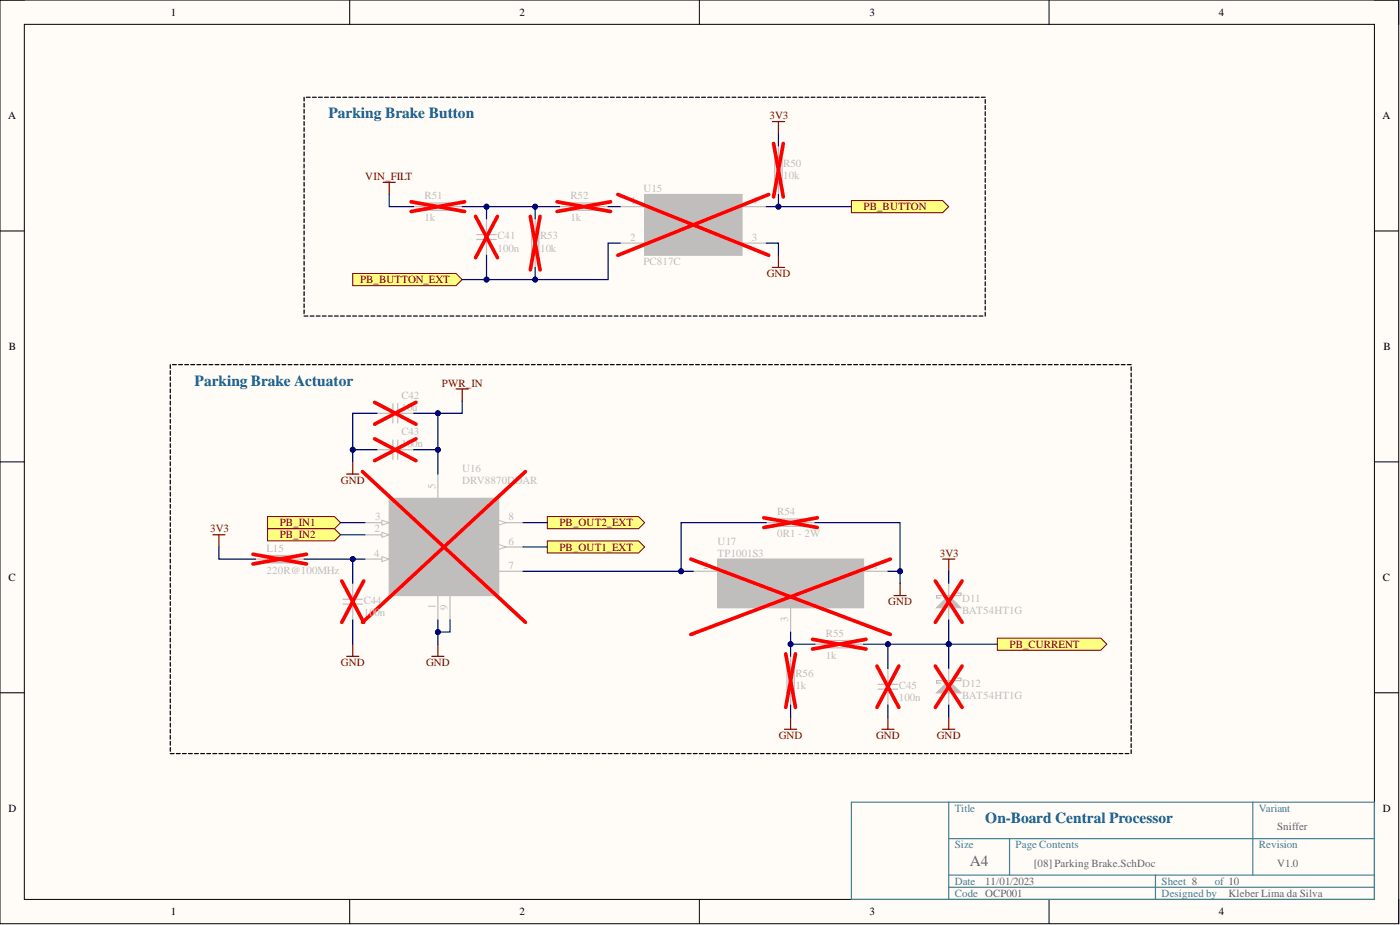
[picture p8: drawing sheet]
<svg xmlns="http://www.w3.org/2000/svg" width="292mm" height="193mm" viewBox="0 0 292 193" stroke-linecap="round" stroke-linejoin="round" font-family="sans-serif">
<path d="M0 0h291.8v192.7h-291.8z" fill-rule="evenodd" fill="#fffcf8"/>
<path d="M0 0h291.8v192.7h-291.8z" fill="none" stroke="#000" stroke-width=".21"/>
<path d="M5.1 5.1h281.7v182.5h-281.7z" fill-rule="evenodd" fill="#fffcf8"/>
<g fill="none" stroke="#000" stroke-width=".21">
<path d="M0 0h5.1M5.1 5.1h281.7v182.5h-281.7zM73 0v5.1M145.9 0v5.1M218.9 0v5.1M286.8 0h5v5.1M0 48.2h5.1M286.8 48.2h5M0 96.4h5.1M286.8 96.4h5M0 144.5h5.1M286.8 144.5h5"/>
<path d="M73 187.6v5.1M145.9 187.6v5.1M218.9 187.6v5.1M291.8 187.6v5.1"/>
</g>
<path d="M177.6 167.4h109.2v20.2h-109.2zM197.9 175h88.9M197.9 167.4v20.2M210.6 175v7.6M261.4 167.4v15.2M197.9 182.6h88.9M197.9 185.1h88.9M241.1 182.6v5" fill="none" stroke="#45818e" stroke-width=".25"/>
<path d="M134.5 40.6h20.3v12.7h-20.3z" fill-rule="evenodd" fill="#bfbebc"/>
<path d="M134.5 40.6h20.3v12.7h-20.3zM134.5 43.1h5.1v2.5M137 48.2h5.1M139.6 48.2v2.5h-5.1" fill="none" stroke="#bfbebc" stroke-width=".25"/>
<path d="M137 45.6h5.1l-2.5 2.6z" fill="#bfbebc"/>
<path d="M137 45.6h5.1l-2.5 2.6zM144.1 46.2h2.8" fill="none" stroke="#bfbebc" stroke-width=".25"/>
<path d="M149.5 44.4v5.1" fill="none" stroke="#bfbebc" stroke-width=".76"/>
<path d="M145.7 45.8l1.2 .4-1.2 .3z" fill="#bfbebc"/>
<path d="M144.1 47.7h2.8M145.7 45.8l1.2 .4-1.2 .3z" fill="none" stroke="#bfbebc" stroke-width=".25"/>
<path d="M145.7 47.3l1.2 .4-1.2 .4z" fill="#bfbebc"/>
<path d="M145.7 47.3l1.2 .4-1.2 .4zM149.7 48.2l2.6 2.5h2.5M154.8 43.1h-2.5l-2.6 2.5" fill="none" stroke="#bfbebc" stroke-width=".25"/>
<path d="M151 50l.5-.5 .5 1z" fill="#bfbebc"/>
<g fill="none" stroke="#bfbebc" stroke-width=".25">
<path d="M86.3 43.1h2.5M88.8 42.4h5.1v1.5h-5.1zM93.9 43.1h2.5M99.5 50h4M99.5 48.9h4M101.5 45.6v3.3M101.5 50v3.3M110.9 48.2h1.5v5.1h-1.5zM111.7 45.6v2.6M111.7 53.3v2.5M116.7 43.1h2.6M119.3 42.4h5v1.5h-5z"/>
<path d="M124.3 43.1h2.6M129.4 43.1h5.1M129.4 50.7h5.1M151 50l.5-.5 .5 1zM154.8 43.1h5.1M154.8 50.7h5.1"/>
</g>
<path d="M85.8 42.1l11.1 2M96.9 42.1l-11.1 2M99.2 45.1l4.6 8.7M103.8 45.1l-4.6 8.7M110.6 45.1l2.1 11.2M112.7 45.1l-2.1 11.2M116.2 42.1l11.2 2M127.4 42.1l-11.2 2M128.9 40.6l31.5 12.7M160.4 40.6l-31.5 12.7" fill="none" stroke="#f00" stroke-width=".76"/>
<path d="M79.9 38h2.6M81.2 38v2.6" fill="none" stroke="#800000" stroke-width=".25"/>
<path d="M73.6 57.1h21.6l1.2 1.2-1.2 1.3h-21.6z" fill-rule="evenodd" fill="#ffff80"/>
<path d="M73.6 57.1h21.6l1.2 1.2-1.2 1.3h-21.6z" fill="none" stroke="#800000" stroke-width=".21"/>
<path d="M161.7 33h1.5v5h-1.5zM162.4 30.4v2.6M162.4 38v2.6" fill="none" stroke="#bfbebc" stroke-width=".25"/>
<path d="M161.4 29.9l2 11.2M163.4 29.9l-2 11.2" fill="none" stroke="#f00" stroke-width=".76"/>
<path d="M177.6 41.8h19.1l1.2 1.3-1.2 1.3h-19.1z" fill-rule="evenodd" fill="#ffff80"/>
<path d="M177.6 41.8h19.1l1.2 1.3-1.2 1.3h-19.1z" fill="none" stroke="#800000" stroke-width=".21"/>
<path d="M161.1 25.4h2.6M162.4 25.4v2.5M161.1 55.8h2.6M162.4 53.3v2.5" fill="none" stroke="#800000" stroke-width=".25"/>
<path d="M81.2 104h22.8v20.2h-22.8z" fill-rule="evenodd" fill="#bfbebc"/>
<path d="M76.1 111.6h5.1M81.2 104h22.8v20.2h-22.8zM91.4 124.2v5.1" fill="none" stroke="#bfbebc" stroke-width=".25"/>
<path d="M79.7 111.1l1.5 .5-1.5 .5z" fill="#f8fcff"/>
<path d="M79.7 111.1l1.5 .5-1.5 .5z" fill="none" stroke="#bfbebc" stroke-width=".21"/>
<path d="M76.1 109h5.1" fill="none" stroke="#bfbebc" stroke-width=".25"/>
<path d="M79.7 108.5l1.5 .5-1.5 .5z" fill="#f8fcff"/>
<path d="M79.7 108.5l1.5 .5-1.5 .5z" fill="none" stroke="#bfbebc" stroke-width=".21"/>
<path d="M76.1 116.6h5.1" fill="none" stroke="#bfbebc" stroke-width=".25"/>
<path d="M79.7 116.1l1.5 .5-1.5 .5z" fill="#f8fcff"/>
<path d="M79.7 116.1l1.5 .5-1.5 .5z" fill="none" stroke="#bfbebc" stroke-width=".21"/>
<path d="M91.4 98.9v5.1M104 114.1h5.1" fill="none" stroke="#bfbebc" stroke-width=".25"/>
<path d="M104 113.6l1.6 .5-1.6 .5z" fill="#f8fcff"/>
<path d="M104 113.6l1.6 .5-1.6 .5z" fill="none" stroke="#bfbebc" stroke-width=".21"/>
<path d="M104 119.2h5.1M104 109h5.1" fill="none" stroke="#bfbebc" stroke-width=".25"/>
<path d="M104 108.5l1.6 .5-1.6 .5z" fill="#f8fcff"/>
<path d="M104 108.5l1.6 .5-1.6 .5z" fill="none" stroke="#bfbebc" stroke-width=".21"/>
<path d="M159.9 109h2.5M162.4 108.3h5.1v1.5h-5.1zM167.5 109h2.5M93.9 124.2v5.1" fill="none" stroke="#bfbebc" stroke-width=".25"/>
<path d="M75.6 98.4l34 31.4M109.6 98.4l-34 31.4M159.4 108l11.1 2M170.5 108l-11.1 2" fill="none" stroke="#f00" stroke-width=".76"/>
<path d="M149.7 116.6h30.5v10.2h-30.5z" fill-rule="evenodd" fill="#bfbebc"/>
<g fill="none" stroke="#bfbebc" stroke-width=".25">
<path d="M78.7 86.2h3.3M78.7 93.8h3.3M82 84.2v4M82 91.8v4M83 86.2h3.3M83 84.2v4M83 91.8v4M83 93.8h3.3M53.3 116.6h2.5M55.8 115.9h5.1v1.5h-5.1zM60.9 116.6h2.5M144.7 119.2h5"/>
<path d="M149.7 116.6h30.5v10.2h-30.5zM180.2 119.2h5.1M165 126.8v5.1"/>
</g>
<path d="M78.2 83.9l8.6 4.6M78.2 91.5l8.6 4.6M86.8 83.9l-8.6 4.6M86.8 91.5l-8.6 4.6M144.1 116.6l41.7 15.8M185.8 116.6l-41.7 15.8" fill="none" stroke="#f00" stroke-width=".76"/>
<path d="M95.2 81.1h2.5M96.4 81.1v2.6" fill="none" stroke="#800000" stroke-width=".25"/>
<path d="M55.8 115.9h5.1v1.5h-5.1z" fill-rule="evenodd" fill="#bfbebc"/>
<path d="M55.8 115.9h5.1v1.5h-5.1z" fill="none" stroke="#bfbebc" stroke-width=".21"/>
<path d="M52.8 115.6l11.2 2.1M64 115.6l-11.2 2.1M71.3 121.2l4.6 8.6M75.9 121.2l-4.6 8.6M163.9 136.4l2.1 11.2M166 136.4l-2.1 11.2M183 139l4.5 8.6M187.5 139l-4.5 8.6" fill="none" stroke="#f00" stroke-width=".76"/>
<g fill="none" stroke="#bfbebc" stroke-width=".25">
<path d="M71.6 126h4M71.6 125h4M73.6 121.7v3.3M73.6 126v3.3M164.2 139.5h1.5v5h-1.5zM165 136.9v2.6M185.3 139.5v3.3M197.9 121.7v2.5M197.9 126.8v2.5M165 144.5v2.6M183.2 143.8h4.1M183.2 142.8h4.1"/>
<path d="M185.3 143.8v3.3"/>
</g>
<path d="M163.7 152.1h2.5M165 149.6v2.5" fill="none" stroke="#800000" stroke-width=".25"/>
<path d="M195.4 126.8l2.5-2.6 2.6 2.6z" fill="#bfbebc"/>
<path d="M195.4 126.8l2.5-2.6 2.6 2.6zM197.9 139.5v2.5M199.7 123.7h.8v.5h-5.1v.6h.8M197.9 144.5v2.6" fill="none" stroke="#bfbebc" stroke-width=".25"/>
<path d="M195.2 121.2l5.5 8.6M200.7 121.2l-5.5 8.6" fill="none" stroke="#f00" stroke-width=".76"/>
<path d="M195.4 144.5l2.5-2.5 2.6 2.5z" fill="#bfbebc"/>
<path d="M195.4 144.5l2.5-2.5 2.6 2.5zM199.7 141.5h.8v.5h-5.1v.5h.8" fill="none" stroke="#bfbebc" stroke-width=".25"/>
<path d="M195.2 139l5.5 8.6M200.7 139l-5.5 8.6" fill="none" stroke="#f00" stroke-width=".76"/>
<path d="M196.7 116.6h2.5M197.9 116.6v2.6M196.7 152.1h2.5M197.9 149.6v2.5" fill="none" stroke="#800000" stroke-width=".25"/>
<path d="M208.1 133.1h21.6l1.2 1.3-1.2 1.3h-21.6z" fill-rule="evenodd" fill="#ffff80"/>
<path d="M208.1 133.1h21.6l1.2 1.3-1.2 1.3h-21.6z" fill="none" stroke="#800000" stroke-width=".21"/>
<path d="M170 134.4h2.6M172.6 133.6h5v1.5h-5zM177.6 134.4h2.6" fill="none" stroke="#bfbebc" stroke-width=".25"/>
<path d="M169.5 133.4l11.2 2M180.7 133.4l-11.2 2" fill="none" stroke="#f00" stroke-width=".76"/>
<path d="M72.3 136.9h2.6M73.6 134.4v2.5M90.1 136.9h2.5M91.4 134.4v2.5M186.5 124.2h2.6M187.8 121.7v2.5M184 152.1h2.5M185.3 149.6v2.5" fill="none" stroke="#800000" stroke-width=".25"/>
<path d="M55.8 107.8h14l1.3 1.2-1.3 1.3h-14z" fill-rule="evenodd" fill="#ffff80"/>
<path d="M55.8 107.8h14l1.3 1.2-1.3 1.3h-14z" fill="none" stroke="#800000" stroke-width=".21"/>
<path d="M55.8 110.3h14l1.3 1.3-1.3 1.2h-14z" fill-rule="evenodd" fill="#ffff80"/>
<path d="M55.8 110.3h14l1.3 1.3-1.3 1.2h-14z" fill="none" stroke="#800000" stroke-width=".21"/>
<path d="M44.4 111.6h2.5M45.7 111.6v2.5" fill="none" stroke="#800000" stroke-width=".25"/>
<path d="M114.2 107.8h19l1.3 1.2-1.3 1.3h-19z" fill-rule="evenodd" fill="#ffff80"/>
<path d="M114.2 107.8h19l1.3 1.2-1.3 1.3h-19z" fill="none" stroke="#800000" stroke-width=".21"/>
<path d="M114.2 112.8h19l1.3 1.3-1.3 1.3h-19z" fill-rule="evenodd" fill="#ffff80"/>
<path d="M114.2 112.8h19l1.3 1.3-1.3 1.3h-19z" fill="none" stroke="#800000" stroke-width=".21"/>
<path d="M72.3 98.9h2.6M73.6 96.4v2.5" fill="none" stroke="#800000" stroke-width=".25"/>
<g fill="none" stroke="#000" stroke-width=".25">
<path d="M63.4 20.3v.8M63.4 21.6v.8M63.4 22.8v.8M63.4 24.1v.8M63.4 25.4v.8M63.4 26.6v.8M63.4 27.9v.8M63.4 29.2v.8M63.4 30.4v.8M63.4 31.7v.8M63.4 33v.8M63.4 34.2v.8"/>
<path d="M63.4 35.5v.8M63.4 36.8v.8M63.4 38v.8M63.4 39.3v.8M63.9 20.3h.8M65.2 20.3h.8M66.5 20.3h.7M67.7 20.3h.8M69 20.3h.8M70.3 20.3h.8M71.5 20.3h.8M72.8 20.3h.8"/>
<path d="M74.1 20.3h.8M75.3 20.3h.8M76.6 20.3h.8M77.9 20.3h.8M79.1 20.3h.8M80.4 20.3h.8M81.7 20.3h.8M83 20.3h.7M84.2 20.3h.8M85.5 20.3h.8M86.8 20.3h.8M88 20.3h.8"/>
<path d="M89.3 20.3h.8M90.6 20.3h.8M91.8 20.3h.8M93.1 20.3h.8M94.4 20.3h.8M95.6 20.3h.8M96.9 20.3h.8M98.2 20.3h.8M99.4 20.3h.8M100.7 20.3h.8M102 20.3h.8M103.3 20.3h.7"/>
<path d="M104.5 20.3h.8M105.8 20.3h.8M107.1 20.3h.8M108.3 20.3h.8M109.6 20.3h.8M110.9 20.3h.8M112.1 20.3h.8M113.4 20.3h.8M114.7 20.3h.8M115.9 20.3h.8M117.2 20.3h.8M118.5 20.3h.8"/>
<path d="M119.7 20.3h.8M121 20.3h.8M122.3 20.3h.8M123.6 20.3h.7M124.8 20.3h.8M126.1 20.3h.8M127.4 20.3h.8M128.6 20.3h.8M129.9 20.3h.8M131.2 20.3h.8M132.4 20.3h.8M133.7 20.3h.8"/>
<path d="M135 20.3h.8M136.2 20.3h.8M137.5 20.3h.8M138.8 20.3h.8M140.1 20.3h.7M141.3 20.3h.8M142.6 20.3h.8M143.9 20.3h.8M145.1 20.3h.8M146.4 20.3h.8M147.7 20.3h.8M148.9 20.3h.8"/>
<path d="M150.2 20.3h.8M151.5 20.3h.8M152.7 20.3h.8M154 20.3h.8M155.3 20.3h.8M156.5 20.3h.8M157.8 20.3h.8M159.1 20.3h.8M160.4 20.3h.7M161.6 20.3h.8M162.9 20.3h.8M164.2 20.3h.8"/>
<path d="M165.4 20.3h.8M166.7 20.3h.8M168 20.3h.8M169.2 20.3h.8M170.5 20.3h.8M171.8 20.3h.8M173 20.3h.8M174.3 20.3h.8M175.6 20.3h.8M176.8 20.3h.8M178.1 20.3h.8M179.4 20.3h.8"/>
<path d="M180.7 20.3h.7M181.9 20.3h.8M183.2 20.3h.8M184.5 20.3h.8M185.7 20.3h.8M187 20.3h.8M188.3 20.3h.8M189.5 20.3h.8M190.8 20.3h.8M192.1 20.3h.8M193.3 20.3h.8M194.6 20.3h.8"/>
<path d="M195.9 20.3h.8M197.1 20.3h.8M198.4 20.3h.8M199.7 20.3h.8M201 20.3h.7M202.2 20.3h.8M203.5 20.3h.8M204.8 20.3h.8M205.6 20.8v.8M205.6 22v.8M205.6 23.3v.8M205.6 24.6v.8"/>
<path d="M205.6 25.8v.8M205.6 27.1v.8M205.6 28.4v.8M205.6 29.6v.8M205.6 30.9v.8M205.6 32.2v.8M205.6 33.4v.8M205.6 34.7v.8M205.6 36v.8M205.6 37.2v.8M205.6 38.5v.8M205.6 39.8v.8"/>
<path d="M63.4 40.6v.8M63.4 41.8v.8M63.4 43.1v.8M63.4 44.4v.8M63.4 45.6v.8M63.4 46.9v.8M63.4 48.2v.8M63.4 49.5v.7M63.4 50.7v.8M63.4 52v.8M63.4 53.3v.7M63.4 54.5v.8"/>
<path d="M63.4 55.8v.8M63.4 57.1v.7M63.4 58.3v.8M63.4 59.6v.8M205.6 41.1v.7M205.6 42.3v.8M205.6 43.6v.8M205.6 44.9v.7M205.6 46.1v.8M205.6 47.4v.8M205.6 48.7v.8M205.6 49.9v.8"/>
<path d="M205.6 51.2v.8M205.6 52.5v.8M205.6 53.7v.8M205.6 55v.8M205.6 56.3v.8M205.6 57.5v.8M205.6 58.8v.8M35.5 76.1v.8M35.5 77.3v.8M35.5 78.6v.8M35.5 79.9v.8M36 76.1h.8"/>
<path d="M37.3 76.1h.8M38.5 76.1h.8M39.8 76.1h.8M41.1 76.1h.8M42.3 76.1h.8M43.6 76.1h.8M44.9 76.1h.8M46.2 76.1h.7M47.4 76.1h.8M48.7 76.1h.8M50 76.1h.8M51.2 76.1h.8"/>
<path d="M52.5 76.1h.8M53.8 76.1h.8M55 76.1h.8M56.3 76.1h.8M57.6 76.1h.8M58.8 76.1h.8M60.1 76.1h.8M61.4 76.1h.8M62.7 76.1h.7M63.4 60.9v.8M63.4 62.1v.8M63.4 63.4v.8"/>
<path d="M63.4 64.7v.8M63.4 65.9h.8M63.9 76.1h.8M64.7 65.9h.8M65.2 76.1h.8M66 65.9h.8M66.5 76.1h.7M67.2 65.9h.8M67.7 76.1h.8M68.5 65.9h.8M69 76.1h.8M69.8 65.9h.8"/>
<path d="M70.3 76.1h.8M71.1 65.9h.7M71.5 76.1h.8M72.3 65.9h.8M72.8 76.1h.8M73.6 65.9h.8M74.1 76.1h.8M74.9 65.9h.8M75.3 76.1h.8M76.1 65.9h.8M76.6 76.1h.8M77.4 65.9h.8"/>
<path d="M77.9 76.1h.8M78.7 65.9h.8M79.1 76.1h.8M79.9 65.9h.8M80.4 76.1h.8M81.2 65.9h.8M81.7 76.1h.8M82.5 65.9h.8M83 76.1h.7M83.7 65.9h.8M84.2 76.1h.8M85 65.9h.8"/>
<path d="M85.5 76.1h.8M86.3 65.9h.8M86.8 76.1h.8M87.6 65.9h.7M88 76.1h.8M88.8 65.9h.8M89.3 76.1h.8M90.1 65.9h.8M90.6 76.1h.8M91.4 65.9h.8M91.8 76.1h.8M92.6 65.9h.8"/>
<path d="M93.1 76.1h.8M93.9 65.9h.8M94.4 76.1h.8M95.2 65.9h.8M95.6 76.1h.8M96.4 65.9h.8M96.9 76.1h.8M97.7 65.9h.8M98.2 76.1h.8M99 65.9h.8M99.4 76.1h.8M100.2 65.9h.8"/>
<path d="M100.7 76.1h.8M101.5 65.9h.8M102 76.1h.8M102.8 65.9h.8M103.3 76.1h.7M104 65.9h.8M104.5 76.1h.8M105.3 65.9h.8M105.8 76.1h.8M106.6 65.9h.8M107.1 76.1h.8M107.9 65.9h.7"/>
<path d="M108.3 76.1h.8M109.1 65.9h.8M109.6 76.1h.8M110.4 65.9h.8M110.9 76.1h.8M111.7 65.9h.8M112.1 76.1h.8M112.9 65.9h.8M113.4 76.1h.8M114.2 65.9h.8M114.7 76.1h.8M115.5 65.9h.8"/>
<path d="M115.9 76.1h.8M116.7 65.9h.8M117.2 76.1h.8M118 65.9h.8M118.5 76.1h.8M119.3 65.9h.8M119.7 76.1h.8M120.5 65.9h.8M121 76.1h.8M121.8 65.9h.8M122.3 76.1h.8M123.1 65.9h.8"/>
<path d="M123.6 76.1h.7M124.3 65.9h.8M124.8 76.1h.8M125.6 65.9h.8M126.1 76.1h.8M126.9 65.9h.8M127.4 76.1h.8M128.2 65.9h.7M128.6 76.1h.8M129.4 65.9h.8M129.9 76.1h.8M130.7 65.9h.8"/>
<path d="M131.2 76.1h.8M132 65.9h.8M132.4 76.1h.8M133.2 65.9h.8M133.7 76.1h.8M134.5 65.9h.8M135 76.1h.8M135.8 65.9h.8M136.2 76.1h.8M137 65.9h.8M137.5 76.1h.8M138.3 65.9h.8"/>
<path d="M138.8 76.1h.8M139.6 65.9h.8M140.1 76.1h.7M140.8 65.9h.8M141.3 76.1h.8M142.1 65.9h.8M142.6 76.1h.8M143.4 65.9h.8M143.9 76.1h.8M144.7 65.9h.7M145.1 76.1h.8M145.9 65.9h.8"/>
<path d="M146.4 76.1h.8M147.2 65.9h.8M147.7 76.1h.8M148.5 65.9h.7M148.9 76.1h.8M149.7 65.9h.8M150.2 76.1h.8M151 65.9h.8M151.5 76.1h.8M152.3 65.9h.8M152.7 76.1h.8M153.5 65.9h.8"/>
<path d="M154 76.1h.8M154.8 65.9h.8M155.3 76.1h.8M156.1 65.9h.8M156.5 76.1h.8M157.3 65.9h.8M157.8 76.1h.8M158.6 65.9h.8M159.1 76.1h.8M159.9 65.9h.8M160.4 76.1h.7M161.1 65.9h.8"/>
<path d="M161.6 76.1h.8M162.4 65.9h.8M162.9 76.1h.8M163.7 65.9h.8M164.2 76.1h.8M165 65.9h.7M165.4 76.1h.8M166.2 65.9h.8M166.7 76.1h.8M167.5 65.9h.8M168 76.1h.8M168.8 65.9h.8"/>
<path d="M169.2 76.1h.8M170 65.9h.8M170.5 76.1h.8M171.3 65.9h.8M171.8 76.1h.8M172.6 65.9h.8M173 76.1h.8M173.8 65.9h.8M174.3 76.1h.8M175.1 65.9h.8M175.6 76.1h.8M176.4 65.9h.8"/>
<path d="M176.8 76.1h.8M177.6 65.9h.8M178.1 76.1h.8M178.9 65.9h.8M179.4 76.1h.8M180.2 65.9h.8M180.7 76.1h.7M181.4 65.9h.8M181.9 76.1h.8M182.7 65.9h.8M183.2 76.1h.8M184 65.9h.8"/>
<path d="M184.5 76.1h.8M185.3 65.9h.7M185.7 76.1h.8M186.5 65.9h.8M187 76.1h.8M187.8 65.9h.8M188.3 76.1h.8M189.1 65.9h.8M189.5 76.1h.8M190.3 65.9h.8M190.8 76.1h.8M191.6 65.9h.8"/>
<path d="M192.1 76.1h.8M192.9 65.9h.8M193.3 76.1h.8M194.1 65.9h.8M194.6 76.1h.8M195.4 65.9h.8M195.9 76.1h.8M196.7 65.9h.8M197.1 76.1h.8M197.9 65.9h.8M198.4 76.1h.8M199.2 65.9h.8"/>
<path d="M199.7 76.1h.8M200.5 65.9h.8M201 76.1h.7M201.7 65.9h.8M202.2 76.1h.8M203 65.9h.8M203.5 76.1h.8M204.3 65.9h.8M204.8 76.1h.8M205.6 60.1v.8M205.6 61.3v.8M205.6 62.6v.8"/>
<path d="M205.6 63.9v.8M205.6 65.1v.8M206 76.1h.8M207.3 76.1h.8M208.6 76.1h.8M209.8 76.1h.8M211.1 76.1h.8M212.4 76.1h.8M213.6 76.1h.8M214.9 76.1h.8M216.2 76.1h.8M217.5 76.1h.7"/>
<path d="M218.7 76.1h.8M220 76.1h.8M221.3 76.1h.8M222.5 76.1h.8M223.8 76.1h.8M225.1 76.1h.8M226.3 76.1h.8M227.6 76.1h.8M228.9 76.1h.8M230.1 76.1h.8M231.4 76.1h.8M232.7 76.1h.8"/>
<path d="M233.9 76.1h.8M235.2 76.1h.8M236 76.5v.8M236 77.8v.8M236 79.1v.8M35.5 81.1v.8M35.5 82.4v.8M35.5 83.7v.8M35.5 84.9v.8M35.5 86.2v.8M35.5 87.5v.8M35.5 88.8v.7"/>
<path d="M35.5 90v.8M35.5 91.3v.8M35.5 92.6v.7M35.5 93.8v.8M35.5 95.1v.8M35.5 96.4v.7M35.5 97.6v.8M35.5 98.9v.8M236 80.4v.7M236 81.6v.8M236 82.9v.8M236 84.2v.7"/>
<path d="M236 85.4v.8M236 86.7v.8M236 88v.8M236 89.2v.8M236 90.5v.8M236 91.8v.8M236 93v.8M236 94.3v.8M236 95.6v.8M236 96.8v.8M236 98.1v.8M236 99.4v.8"/>
<path d="M35.5 100.2v.8M35.5 101.4v.8M35.5 102.7v.8M35.5 104v.8M35.5 105.2v.8M35.5 106.5v.8M35.5 107.8v.8M35.5 109v.8M35.5 110.3v.8M35.5 111.6v.8M35.5 112.8v.8M35.5 114.1v.8"/>
<path d="M35.5 115.4v.8M35.5 116.6v.8M35.5 117.9v.8M35.5 119.2v.8M236 100.6v.8M236 101.9v.8M236 103.2v.8M236 104.4v.8M236 105.7v.8M236 107v.8M236 108.2v.8M236 109.5v.8"/>
<path d="M236 110.8v.8M236 112v.8M236 113.3v.8M236 114.6v.8M236 115.8v.8M236 117.1v.8M236 118.4v.8M236 119.7v.7M35.5 120.4v.8M35.5 121.7v.8M35.5 123v.8M35.5 124.2v.8"/>
<path d="M35.5 125.5v.8M35.5 126.8v.8M35.5 128.1v.7M35.5 129.3v.8M35.5 130.6v.8M35.5 131.9v.7M35.5 133.1v.8M35.5 134.4v.8M35.5 135.7v.7M35.5 136.9v.8M35.5 138.2v.8M35.5 139.5v.8"/>
<path d="M236 120.9v.8M236 122.2v.8M236 123.5v.7M236 124.7v.8M236 126v.8M236 127.3v.8M236 128.5v.8M236 129.8v.8M236 131.1v.8M236 132.3v.8M236 133.6v.8M236 134.9v.8"/>
<path d="M236 136.1v.8M236 137.4v.8M236 138.7v.8M236 139.9v.8M35.5 140.7v.8M35.5 142v.8M35.5 143.3v.8M35.5 144.5v.8M35.5 145.8v.8M35.5 147.1v.8M35.5 148.3v.8M35.5 149.6v.8"/>
<path d="M35.5 150.9v.8M35.5 152.1v.8M35.5 153.4v.8M35.5 154.7v.8M35.5 155.9v.8M35.5 157.2h.8M36.8 157.2h.8M38.1 157.2h.8M39.3 157.2h.8M40.6 157.2h.8M41.9 157.2h.8M43.1 157.2h.8"/>
<path d="M44.4 157.2h.8M45.7 157.2h.8M46.9 157.2h.8M48.2 157.2h.8M49.5 157.2h.8M50.8 157.2h.7M52 157.2h.8M53.3 157.2h.8M54.6 157.2h.8M55.8 157.2h.8M57.1 157.2h.8M58.4 157.2h.8"/>
<path d="M59.6 157.2h.8M60.9 157.2h.8M62.2 157.2h.8M63.4 157.2h.8M64.7 157.2h.8M66 157.2h.8M67.2 157.2h.8M68.5 157.2h.8M69.8 157.2h.8M71.1 157.2h.7M72.3 157.2h.8M73.6 157.2h.8"/>
<path d="M74.9 157.2h.8M76.1 157.2h.8M77.4 157.2h.8M78.7 157.2h.8M79.9 157.2h.8M81.2 157.2h.8M82.5 157.2h.8M83.7 157.2h.8M85 157.2h.8M86.3 157.2h.8M87.6 157.2h.7M88.8 157.2h.8"/>
<path d="M90.1 157.2h.8M91.4 157.2h.8M92.6 157.2h.8M93.9 157.2h.8M95.2 157.2h.8M96.4 157.2h.8M97.7 157.2h.8M99 157.2h.8M100.2 157.2h.8M101.5 157.2h.8M102.8 157.2h.8M104 157.2h.8"/>
<path d="M105.3 157.2h.8M106.6 157.2h.8M107.9 157.2h.7M109.1 157.2h.8M110.4 157.2h.8M111.7 157.2h.8M112.9 157.2h.8M114.2 157.2h.8M115.5 157.2h.8M116.7 157.2h.8M118 157.2h.8M119.3 157.2h.8"/>
<path d="M120.5 157.2h.8M121.8 157.2h.8M123.1 157.2h.8M124.3 157.2h.8M125.6 157.2h.8M126.9 157.2h.8M128.2 157.2h.7M129.4 157.2h.8M130.7 157.2h.8M132 157.2h.8M133.2 157.2h.8M134.5 157.2h.8"/>
<path d="M135.8 157.2h.8M137 157.2h.8M138.3 157.2h.8M139.6 157.2h.8M140.8 157.2h.8M142.1 157.2h.8M143.4 157.2h.8M144.7 157.2h.7M145.9 157.2h.8M147.2 157.2h.8M148.5 157.2h.7M149.7 157.2h.8"/>
<path d="M151 157.2h.8M152.3 157.2h.8M153.5 157.2h.8M154.8 157.2h.8M156.1 157.2h.8M157.3 157.2h.8M158.6 157.2h.8M159.9 157.2h.8M161.1 157.2h.8M162.4 157.2h.8M163.7 157.2h.8M165 157.2h.7"/>
<path d="M166.2 157.2h.8M167.5 157.2h.8M168.8 157.2h.8M170 157.2h.8M171.3 157.2h.8M172.6 157.2h.8M173.8 157.2h.8M175.1 157.2h.8M176.4 157.2h.8M177.6 157.2h.8M178.9 157.2h.8M180.2 157.2h.8"/>
<path d="M181.4 157.2h.8M182.7 157.2h.8M184 157.2h.8M185.3 157.2h.7M186.5 157.2h.8M187.8 157.2h.8M189.1 157.2h.8M190.3 157.2h.8M191.6 157.2h.8M192.9 157.2h.8M194.1 157.2h.8M195.4 157.2h.8"/>
<path d="M196.7 157.2h.8M197.9 157.2h.8M199.2 157.2h.8M200.5 157.2h.8M201.7 157.2h.8M203 157.2h.8M204.3 157.2h.8M205.6 157.2h.7M206.8 157.2h.8M208.1 157.2h.8M209.4 157.2h.8M210.6 157.2h.8"/>
<path d="M211.9 157.2h.8M213.2 157.2h.8M214.4 157.2h.8M215.7 157.2h.8M217 157.2h.8M218.2 157.2h.8M219.5 157.2h.8M220.8 157.2h.8M222.1 157.2h.7M223.3 157.2h.8M224.6 157.2h.8M225.9 157.2h.8"/>
<path d="M227.1 157.2h.8M228.4 157.2h.8M229.7 157.2h.8M230.9 157.2h.8M232.2 157.2h.8M233.5 157.2h.8M234.7 157.2h.8M236 141.2v.8M236 142.5v.8M236 143.7v.8M236 145v.8M236 146.3v.8"/>
<path d="M236 147.5v.8M236 148.8v.8M236 150.1v.8M236 151.3v.8M236 152.6v.8M236 153.9v.8M236 155.1v.8M236 156.4v.8"/>
</g>
<path d="M101.5 43.1v2.5M126.9 43.1h2.5" fill="none" stroke="#000080" stroke-width=".25"/>
<circle cx="101.5" cy="43.1" r=".51" fill="#000080"/>
<circle cx="101.5" cy="43.1" r=".51" fill="none" stroke="#000080" stroke-width=".21"/>
<path d="M81.2 40.6v2.5h5.1M96.4 58.3h5.1" fill="none" stroke="#000080" stroke-width=".25"/>
<circle cx="101.5" cy="58.3" r=".51" fill="#000080"/>
<circle cx="101.5" cy="58.3" r=".51" fill="none" stroke="#000080" stroke-width=".21"/>
<path d="M111.7 55.8v2.5" fill="none" stroke="#000080" stroke-width=".25"/>
<circle cx="111.7" cy="58.3" r=".51" fill="#000080"/>
<circle cx="111.7" cy="58.3" r=".51" fill="none" stroke="#000080" stroke-width=".21"/>
<path d="M111.7 43.1v2.5" fill="none" stroke="#000080" stroke-width=".25"/>
<circle cx="111.7" cy="43.1" r=".51" fill="#000080"/>
<circle cx="111.7" cy="43.1" r=".51" fill="none" stroke="#000080" stroke-width=".21"/>
<path d="M162.4 27.9v2.5M162.4 40.6v2.5" fill="none" stroke="#000080" stroke-width=".25"/>
<circle cx="162.4" cy="43.1" r=".51" fill="#000080"/>
<circle cx="162.4" cy="43.1" r=".51" fill="none" stroke="#000080" stroke-width=".21"/>
<path d="M96.4 43.1h20.3M159.9 50.7h2.5v2.6" fill="none" stroke="#000080" stroke-width=".25"/>
<circle cx="111.7" cy="43.1" r=".51" fill="#000080"/>
<circle cx="111.7" cy="43.1" r=".51" fill="none" stroke="#000080" stroke-width=".21"/>
<circle cx="101.5" cy="43.1" r=".51" fill="#000080"/>
<circle cx="101.5" cy="43.1" r=".51" fill="none" stroke="#000080" stroke-width=".21"/>
<path d="M159.9 43.1h17.7" fill="none" stroke="#000080" stroke-width=".25"/>
<circle cx="162.4" cy="43.1" r=".51" fill="#000080"/>
<circle cx="162.4" cy="43.1" r=".51" fill="none" stroke="#000080" stroke-width=".21"/>
<path d="M129.4 50.7h-2.5v7.6h-25.4v-5" fill="none" stroke="#000080" stroke-width=".25"/>
<circle cx="111.7" cy="58.3" r=".51" fill="#000080"/>
<circle cx="111.7" cy="58.3" r=".51" fill="none" stroke="#000080" stroke-width=".21"/>
<circle cx="101.5" cy="58.3" r=".51" fill="#000080"/>
<circle cx="101.5" cy="58.3" r=".51" fill="none" stroke="#000080" stroke-width=".21"/>
<path d="M197.9 119.2v2.5M185.3 134.4v5.1M165 147.1v2.5M185.3 147.1v2.5M197.9 147.1v2.5" fill="none" stroke="#000080" stroke-width=".25"/>
<circle cx="185.3" cy="134.4" r=".51" fill="#000080"/>
<circle cx="185.3" cy="134.4" r=".51" fill="none" stroke="#000080" stroke-width=".21"/>
<path d="M197.9 134.4h10.2" fill="none" stroke="#000080" stroke-width=".25"/>
<circle cx="197.9" cy="134.4" r=".51" fill="#000080"/>
<circle cx="197.9" cy="134.4" r=".51" fill="none" stroke="#000080" stroke-width=".21"/>
<path d="M165 134.4h5" fill="none" stroke="#000080" stroke-width=".25"/>
<circle cx="165" cy="134.4" r=".51" fill="#000080"/>
<circle cx="165" cy="134.4" r=".51" fill="none" stroke="#000080" stroke-width=".21"/>
<path d="M185.3 119.2h2.5v2.5" fill="none" stroke="#000080" stroke-width=".25"/>
<circle cx="187.8" cy="119.2" r=".51" fill="#000080"/>
<circle cx="187.8" cy="119.2" r=".51" fill="none" stroke="#000080" stroke-width=".21"/>
<path d="M73.6 116.6v5.1" fill="none" stroke="#000080" stroke-width=".25"/>
<circle cx="73.6" cy="116.6" r=".51" fill="#000080"/>
<circle cx="73.6" cy="116.6" r=".51" fill="none" stroke="#000080" stroke-width=".21"/>
<path d="M73.6 93.8h5.1M45.7 114.1v2.5h7.6M71.1 111.6h5M71.1 109h5M109.1 109h5.1M109.1 114.1h5.1M73.6 129.3v5.1" fill="none" stroke="#000080" stroke-width=".25"/>
<circle cx="73.6" cy="93.8" r=".51" fill="#000080"/>
<circle cx="73.6" cy="93.8" r=".51" fill="none" stroke="#000080" stroke-width=".21"/>
<path d="M86.3 93.8h5.1" fill="none" stroke="#000080" stroke-width=".25"/>
<circle cx="91.4" cy="93.8" r=".51" fill="#000080"/>
<circle cx="91.4" cy="93.8" r=".51" fill="none" stroke="#000080" stroke-width=".21"/>
<path d="M86.3 86.2h5.1" fill="none" stroke="#000080" stroke-width=".25"/>
<circle cx="91.4" cy="86.2" r=".51" fill="#000080"/>
<circle cx="91.4" cy="86.2" r=".51" fill="none" stroke="#000080" stroke-width=".21"/>
<path d="M159.9 109h-17.8v10.2h2.6" fill="none" stroke="#000080" stroke-width=".25"/>
<circle cx="142.1" cy="119.2" r=".51" fill="#000080"/>
<circle cx="142.1" cy="119.2" r=".51" fill="none" stroke="#000080" stroke-width=".21"/>
<path d="M170 109h17.8v10.2" fill="none" stroke="#000080" stroke-width=".25"/>
<circle cx="187.8" cy="119.2" r=".51" fill="#000080"/>
<circle cx="187.8" cy="119.2" r=".51" fill="none" stroke="#000080" stroke-width=".21"/>
<path d="M180.2 134.4h17.7" fill="none" stroke="#000080" stroke-width=".25"/>
<circle cx="185.3" cy="134.4" r=".51" fill="#000080"/>
<circle cx="185.3" cy="134.4" r=".51" fill="none" stroke="#000080" stroke-width=".21"/>
<circle cx="197.9" cy="134.4" r=".51" fill="#000080"/>
<circle cx="197.9" cy="134.4" r=".51" fill="none" stroke="#000080" stroke-width=".21"/>
<path d="M197.9 129.3v10.2" fill="none" stroke="#000080" stroke-width=".25"/>
<circle cx="197.9" cy="134.4" r=".51" fill="#000080"/>
<circle cx="197.9" cy="134.4" r=".51" fill="none" stroke="#000080" stroke-width=".21"/>
<path d="M165 131.9v5" fill="none" stroke="#000080" stroke-width=".25"/>
<circle cx="165" cy="134.4" r=".51" fill="#000080"/>
<circle cx="165" cy="134.4" r=".51" fill="none" stroke="#000080" stroke-width=".21"/>
<path d="M93.9 129.3v2.6h-2.5" fill="none" stroke="#000080" stroke-width=".25"/>
<circle cx="91.4" cy="131.9" r=".51" fill="#000080"/>
<circle cx="91.4" cy="131.9" r=".51" fill="none" stroke="#000080" stroke-width=".21"/>
<path d="M63.4 116.6h12.7" fill="none" stroke="#000080" stroke-width=".25"/>
<circle cx="73.6" cy="116.6" r=".51" fill="#000080"/>
<circle cx="73.6" cy="116.6" r=".51" fill="none" stroke="#000080" stroke-width=".21"/>
<path d="M78.7 86.2h-5.1v10.2" fill="none" stroke="#000080" stroke-width=".25"/>
<circle cx="73.6" cy="93.8" r=".51" fill="#000080"/>
<circle cx="73.6" cy="93.8" r=".51" fill="none" stroke="#000080" stroke-width=".21"/>
<path d="M91.4 129.3v5.1" fill="none" stroke="#000080" stroke-width=".25"/>
<circle cx="91.4" cy="131.9" r=".51" fill="#000080"/>
<circle cx="91.4" cy="131.9" r=".51" fill="none" stroke="#000080" stroke-width=".21"/>
<path d="M96.4 83.7v2.5h-5v12.7" fill="none" stroke="#000080" stroke-width=".25"/>
<circle cx="91.4" cy="86.2" r=".51" fill="#000080"/>
<circle cx="91.4" cy="86.2" r=".51" fill="none" stroke="#000080" stroke-width=".21"/>
<circle cx="91.4" cy="93.8" r=".51" fill="#000080"/>
<circle cx="91.4" cy="93.8" r=".51" fill="none" stroke="#000080" stroke-width=".21"/>
<path d="M109.1 119.2h33" fill="none" stroke="#000080" stroke-width=".25"/>
<circle cx="142.1" cy="119.2" r=".51" fill="#000080"/>
<circle cx="142.1" cy="119.2" r=".51" fill="none" stroke="#000080" stroke-width=".21"/>
<g font-size="3.2" fill="#0b5394">
<text x="68.5" y="24.7">Parking Brake Button</text>
<text x="40.6" y="80.5">Parking Brake Actuator</text>
<text x="205.6" y="171.7">On-Board Central Processor</text>
</g>
<text font-size="3.2" fill="#666" x="202.3" y="180.6">A4</text>
<g font-size="2.3">
<text x="35.6" y="3.3">1</text>
<text x="108.4" y="3.3">2</text>
<text x="181.4" y="3.3">3</text>
<text x="254.3" y="3.3">4</text>
<text x="1.7" y="24.9">A</text>
<text x="288.5" y="24.9">A</text>
<text x="1.9" y="73">B</text>
<text x="288.6" y="73">B</text>
<text x="1.8" y="121.2">C</text>
<text x="288.5" y="121.2">C</text>
<text x="1.8" y="169.4">D</text>
<text x="288.5" y="169.4">D</text>
<text x="35.6" y="190.9">1</text>
<text x="108.4" y="190.9">2</text>
<text x="181.4" y="190.9">3</text>
<text x="254.3" y="190.9">4</text>
</g>
<g font-size="2.3" fill="#800000">
<text x="160.6" y="24.9">3V3</text>
<text x="76.2" y="37.5">VIN_FILT</text>
<text x="180.2" y="43.9">PB_BUTTON</text>
<text x="75.1" y="59.1">PB_BUTTON_EXT</text>
<text x="160" y="57.8">GND</text>
<text x="92.2" y="80.6">PWR_IN</text>
<text x="71.1" y="100.9">GND</text>
<text x="43.8" y="111.1">3V3</text>
<text x="58.4" y="109.8">PB_IN1</text>
<text x="58.4" y="112.3">PB_IN2</text>
<text x="116.7" y="109.8">PB_OUT2_EXT</text>
<text x="116.7" y="114.9">PB_OUT1_EXT</text>
<text x="196.1" y="116.1">3V3</text>
<text x="185.3" y="126.3">GND</text>
<text x="210.6" y="135.1">PB_CURRENT</text>
<text x="71.1" y="139">GND</text>
<text x="88.9" y="139">GND</text>
<text x="162.5" y="154.2">GND</text>
<text x="182.8" y="154.2">GND</text>
<text x="195.5" y="154.2">GND</text>
</g>
<g font-size="2.3" fill="#bfbebc">
<text x="163.4" y="34.7">R50</text>
<text x="88.6" y="41.6">R51</text>
<text x="119" y="41.6">R52</text>
<text x="134.2" y="40.1">U15</text>
<text x="163.4" y="37.3">10k</text>
<text x="88.6" y="46.2">1k</text>
<text x="119" y="46.2">1k</text>
<text x="131.6" y="42.6">1</text>
<text x="156.8" y="42.6">4</text>
<text x="103.8" y="50">C41</text>
<text x="103.8" y="52.5">100n</text>
<text x="112.7" y="50">R53</text>
<text x="112.7" y="52.5">10k</text>
<text x="131.5" y="50.2">2</text>
<text x="156.8" y="50.2">3</text>
<text x="134.2" y="55.3">PC817C</text>
<text x="83.7" y="83.2">C42</text>
<text x="83.7" y="85.7">10u</text>
<text x="83.7" y="90.8">C43</text>
<text x="83.7" y="93.3">100n</text>
<text x="90.9" y="101.9" transform="rotate(-90 90.9 101.9)">5</text>
<text x="96.4" y="100.9">DRV8870DDAR</text>
<text x="96.4" y="98.4">U16</text>
<text x="162.2" y="107.5">R54</text>
<text x="78.2" y="111.1">2</text>
<text x="78.2" y="108.5">3</text>
<text x="83" y="109.8">IN1</text>
<text x="96.5" y="109.8">OUT2</text>
<text x="106.1" y="113.6">6</text>
<text x="106.1" y="108.5">8</text>
<text x="149.7" y="113.6">U17</text>
<text x="162.2" y="112.1">0R1 - 2W</text>
<text x="55.6" y="115.1">L15</text>
<text x="55.6" y="119.7">220R@100MHz</text>
<text x="78.1" y="116.1">4</text>
<text x="83" y="117.4">VREF</text>
<text x="97.2" y="119.9">ISEN</text>
<text x="106.1" y="118.7">7</text>
<text x="146.7" y="118.7">2</text>
<text x="149.7" y="116.1">TP1001S3</text>
<text x="151.5" y="119.9">V_SENSE+</text>
<text x="167.9" y="119.9">V_SENSE-</text>
<text x="182.2" y="118.7">1</text>
<text x="161.7" y="125.8">I_OUT</text>
<text x="200.7" y="125.5">D11</text>
<text x="75.9" y="126">C44</text>
<text x="75.9" y="128.6">100n</text>
<text x="90.9" y="127.1" transform="rotate(-90 90.9 127.1)">1</text>
<text x="93.4" y="127.3" transform="rotate(-90 93.4 127.3)">9</text>
<text x="164.4" y="129.7" transform="rotate(-90 164.4 129.7)">3</text>
<text x="200.7" y="128.1">BAT54HT1G</text>
<text x="172.3" y="132.9">R55</text>
<text x="172.3" y="137.4">1k</text>
<text x="166" y="141.2">R56</text>
<text x="166" y="143.8">1k</text>
<text x="187.5" y="143.8">C45</text>
<text x="200.7" y="143.3">D12</text>
<text x="187.5" y="146.3">100n</text>
<text x="200.7" y="145.8">BAT54HT1G</text>
</g>
<g font-size="2.3" fill="#45818e">
<text x="199.2" y="169.4">Title</text>
<text x="262.7" y="169.4">Variant</text>
<text x="199.2" y="177">Size</text>
<text x="211.9" y="177">Page Contents</text>
<text x="262.7" y="177">Revision</text>
<text x="199.2" y="184.6">Date</text>
<text x="242.4" y="184.6">Sheet 8</text>
<text x="253.4" y="184.6">of 10</text>
<text x="199.2" y="187.1">Code OCP001</text>
<text x="242.4" y="187.1">Designed by</text>
</g>
<g font-size="2.3" fill="#666">
<text x="266.5" y="173.2">Sniffer</text>
<text x="205.6" y="184.6">11/01/2023</text>
<text x="215.7" y="180.8">[08] Parking Brake.SchDoc</text>
<text x="266.5" y="180.8">V1.0</text>
<text x="256.3" y="187.1">Kleber Lima da Silva</text>
</g>
<text font-size="1.4" fill="#bfbebc" x="56.9" y="117.1">1.5A</text>
</svg>
